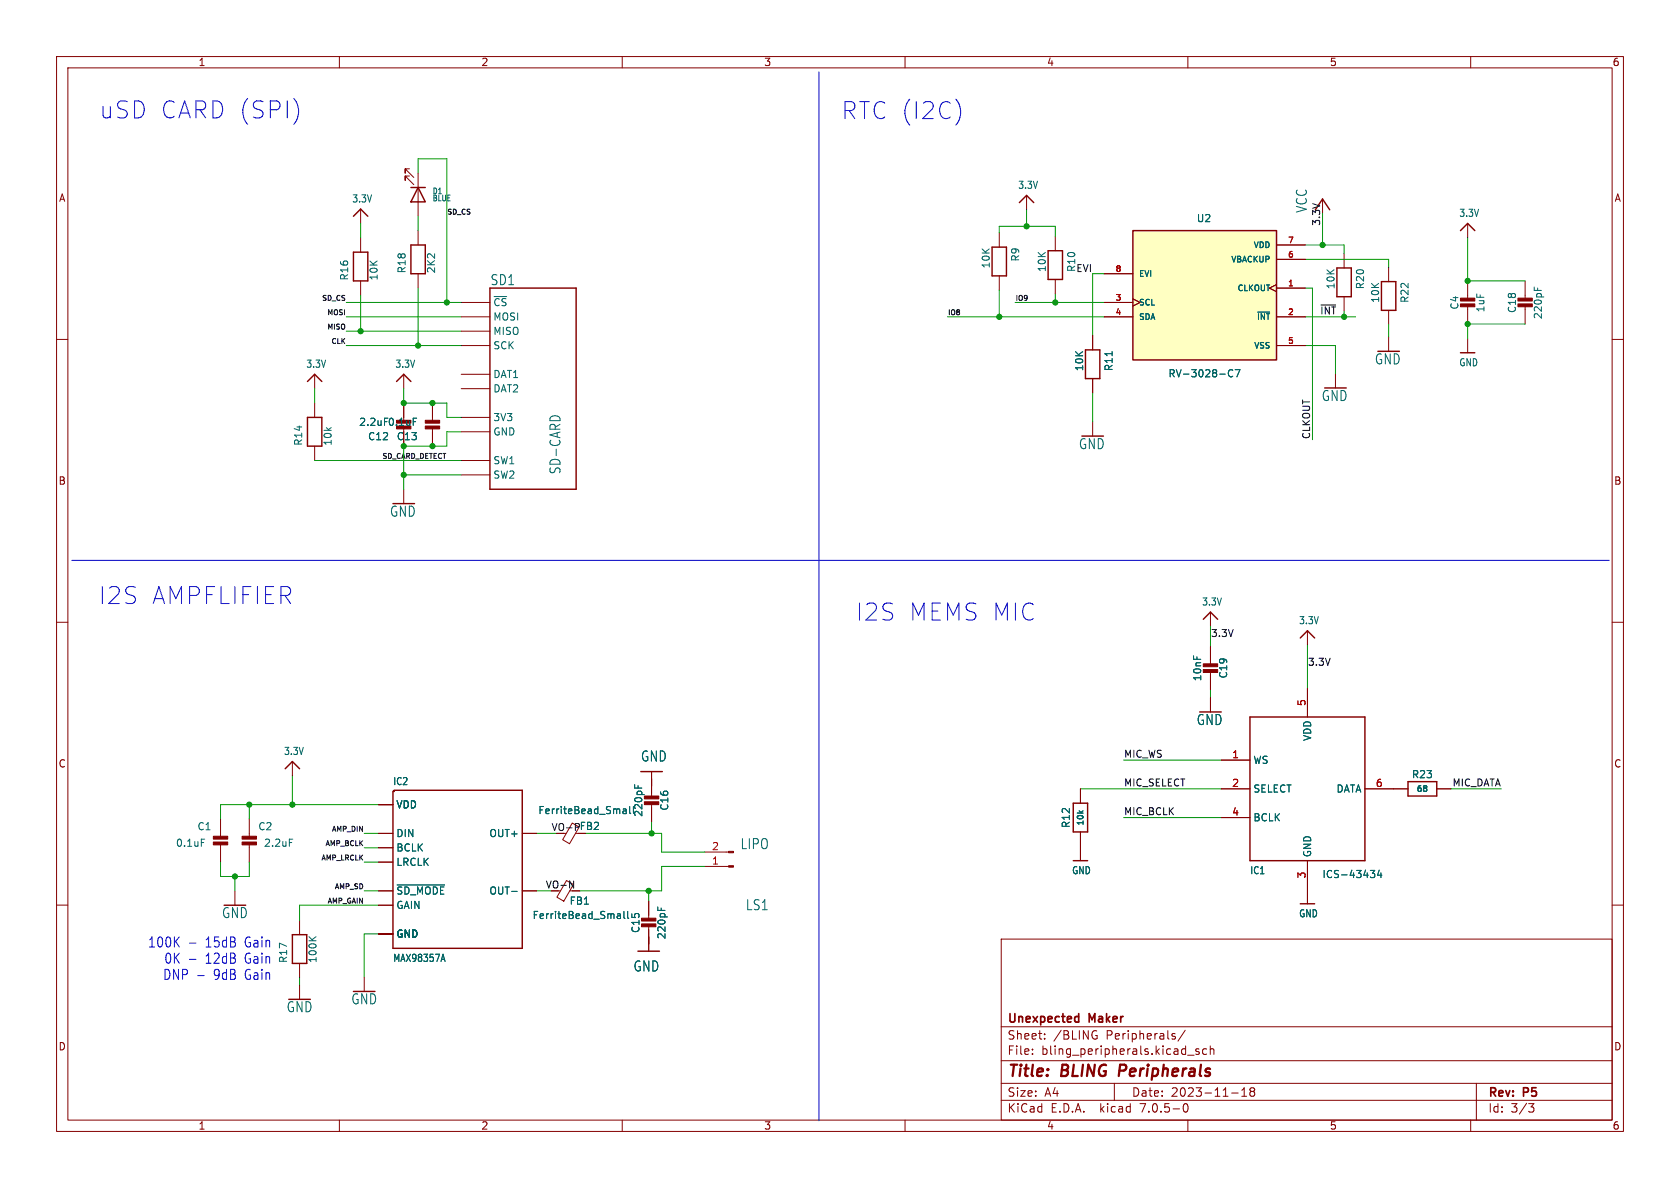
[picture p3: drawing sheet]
<svg xmlns="http://www.w3.org/2000/svg" width="297mm" height="210mm" viewBox="0 0 297 210" stroke-linecap="round" stroke-linejoin="round" font-family="sans-serif">
<g fill="none" stroke="#840000" stroke-width=".18">
<path d="M10 10h277v190h-277zM12 12h273v186h-273zM60 10v2M110 10v2M160 10v2M210 10v2M260 10v2M63.8 37v2.5M72.4 29.8h-.8v.8v-.8l1.6 1.6M72.4 31.1h-.8v.8v-.8l1.6 1.5M73.9 30.6v7.6M181.5 34.5v2.6"/>
<path d="M233.8 35.2v2.5M259.5 39.5v2.5M10 60h2M63.8 42v2.6M63.8 49.7v2.5M73.9 40.8v2.5M73.9 48.4v2.5M81.5 53.5h5.1M81.5 58.5h5.1M81.5 56h5.1M176.7 41.1v2.6M176.7 48.8v2.5"/>
<path d="M186.6 41.8v2.5M186.6 49.4v2.5M193.2 59.3v2.5M195.2 53.5h5.1M195.2 56h5.1M195.2 48.4h5.1M200.3 52.8l1.2 .7-1.2 .6M225.7 50.3l-1.3 .6 1.3 .7M225.7 56h5.1M225.7 50.9h5.1M225.7 45.8h5.1M225.7 43.3h5.1"/>
<path d="M237.6 44.8v2.6M237.6 52.5v2.5M245.5 47.2v2.6M245.5 54.9v2.5M245.5 59.6v2.5M259.5 49.7v3.3M259.5 54v3.3M259.5 59.8v2.6M269.6 49.7v3.3M269.6 54v3.3M285 60h2M55.6 66.2v2.5"/>
<path d="M55.6 71.2v2.6M55.6 78.9v2.5M71.4 66.2v2.5M71.4 71.2v2.6M71.4 75.6v3.3M76.5 71.2v3.3M76.5 75.6v3.3M81.5 66.2h5.1M81.5 68.7h5.1M81.5 76.3h5.1M81.5 61.1h5.1M81.5 73.8h5.1"/>
<path d="M193.2 66.9v2.6M193.2 74.5v2.6M225.7 61.1h5.1M236.1 66v2.6M71.4 86.5v2.5M81.5 81.4h5.1M81.5 83.9h5.1M10 110h2M214 108.2v2.5M214 114.3v3.3M214 118.6v3.3M231.1 111.5v2.5"/>
<path d="M285 110h2M51.7 134.6v2.6M115.2 136.4v4.6M191 139.4v2.6M214 123.3v2.6M215.9 139.4h5.1M215.9 134.4h5.1M231.1 121.7v5M241.3 139.4h7.6M254 139.4h2.5M10 160h2M39 144.8v3.3"/>
<path d="M39 149.1v3.3M41.5 157.5v2.5M44.1 144.8v3.3M44.1 149.1v3.3M66.9 147.3h2.6M66.9 157.5h2.6M66.9 152.4h2.6M66.9 149.9h2.6M66.9 142.2h2.6M92.3 147.3h2.6M92.3 157.5h2.6M100.2 155.7l1.2 .7-1.7 2.9-1.2-.7z"/>
<path d="M100.7 157.5h1.8M101.2 145.5l1.2 .7-1.7 2.9-1.2-.7zM114.7 159.3v3.3M115.2 142v3.3M124.6 150.6h4.2M124.6 153.2h4.2M191 147.1v5M215.9 144.5h5.1M231.1 152.1v7.7M285 160h2M53 162.7v2.5M53 170.3v2.5"/>
<path d="M53 174.1v2.6M64.4 172.7v2.6M66.9 165.1h2.6M66.9 160h2.6M114.7 163.6v4.5M177 166h108v32h-108zM60 198v2M110 198v2M160 198v2M177 194.5h108M177 191.5h108M177 187.5h108"/>
<path d="M177 181.5h108M182.5 186.3v.1M182.5 185.5v.1M184.7 183.6v.1M184.7 182.8v.1M193.5 182.2l.4 .1M193.7 183.1h.3v.5l-.5 .1M197 191.5v3M207.2 183.1l.5 .2 .1 .1-.1 .2-.4 .1M207.2 182.8h.5M209.3 195.2l.2-.1a.81 .81 0 0 1 .6 .6 .81 .81 0 0 1-.3 .8l-.1 .1a.81 .81 0 0 1-.4-1.4zM209.5 182.1l-1.3 2"/>
<path d="M210 186.5h1.1M210 198v2M212 185.5l-.4-.1-.2 .2 .1 .2 .5 .2v.3h-.6M213.3 185.5l-.4-.1-.3 .3v.4l.1 .2h.6M214 185.5l.2-.1 .3 .1 .1 .9M214 184.9v1.5M217.7 193.2h1.2M219.5 193.8h.9M219.5 192.7l.5-.4v1.5M221.2 192.9l-.2 .3v.3l.2 .3 .5-.1 .1-.2-.1-.4-.2-.2M221.2 192.9l-.2-.2 .2-.4 .5 .1 .1 .2-.3 .3M221.2 192.9h.3"/>
<path d="M260 198v2M261 191.5v6.5M270.2 195.1h1l-.5 .6 .4 .1 .1 .5-.3 .3h-.4"/>
</g>
<path d="M190.3 179.7l.4 .1M190.7 179.2v1.5M190.7 180.6l-.4 .1" fill="none" stroke="#840000" stroke-width=".3"/>
<g fill="none" stroke="#840000" stroke-width=".25">
<path d="M62.5 38.2l1.3-1.2 1.2 1.2M72.6 33.1h2.6M73.9 33.1l1.3 2.6h-2.6zM180.2 35.8l1.3-1.3 1.3 1.3M232.5 37.1l1.3-1.9 1.3 1.9M62.5 44.6h2.5v5.1h-2.5zM72.6 43.3h2.6v5.1h-2.6zM86.6 50.9h15.3v35.6h-15.3zM175.4 43.7h2.5v5.1h-2.5zM185.3 44.3h2.5v5.1h-2.5zM200.3 40.8h25.4v22.8h-25.4zM236.3 47.4h2.6v5.1h-2.6z"/>
<path d="M244.2 49.8h2.6v5.1h-2.6zM258.2 40.8l1.3-1.3 1.2 1.3M54.4 67.4l1.2-1.2 1.3 1.2M54.4 73.8h2.5v5.1h-2.5zM70.1 67.4l1.3-1.2 1.2 1.2M191.9 61.8h2.5v5.1h-2.5zM258.2 62.4h2.5M212.7 109.5l1.3-1.3 1.3 1.3M229.9 112.8l1.2-1.3 1.3 1.3M50.4 135.9l1.3-1.3 1.3 1.3M69.7 139.7h22.6v27.9h-22.8v-27.7M113.3 136.4h3.8"/>
<path d="M221 126.7h20.3v25.4h-20.3zM248.9 138.2h5.1v2.5h-5.1zM189.7 152.1h2.6M189.7 142h2.6v5.1h-2.6zM229.9 159.8h2.5M51.7 165.2h2.5v5.1h-2.5zM112.8 168.1h3.8"/>
</g>
<g fill="#840000" stroke="#840000" stroke-width=".18">
<path d="M69.5 139.8l.2-.1v.2h-.2z"/>
<path d="M113.4 163.3h2.6v.5h-2.6z"/>
<path d="M113.4 162.3h2.6v.5h-2.6z"/>
<path d="M258.2 53.7h2.5v.5h-2.5z"/>
<path d="M258.2 52.7h2.5v.5h-2.5z"/>
<path d="M268.4 53.7h2.5v.5h-2.5z"/>
<path d="M268.4 52.7h2.5v.5h-2.5z"/>
<path d="M128.8 150.5h.9v.2h-.9z"/>
<path d="M128.8 153h.9v.3h-.9z"/>
<path d="M42.8 148.8h2.5v.6h-2.5z"/>
<path d="M42.8 147.8h2.5v.5h-2.5z"/>
<path d="M37.7 148.8h2.6v.6h-2.6z"/>
<path d="M37.7 147.8h2.6v.5h-2.6z"/>
<path d="M75.2 74.3h2.5v.5h-2.5z"/>
<path d="M75.2 75.3h2.5v.5h-2.5z"/>
<path d="M212.7 117.3h2.6v.6h-2.6z"/>
<path d="M212.7 118.4h2.6v.5h-2.6z"/>
<path d="M113.9 140.7h2.6v.5h-2.6z"/>
<path d="M113.9 141.7h2.6v.5h-2.6z"/>
</g>
<g fill="none" stroke="#006464" stroke-width=".18">
<path d="M222.3 55.2h2.2M271.2 50.7v.6M73.1 73.9h.6M97.6 73.6h1M217.9 65.5a.6 .6 0 0 0-.8 .4 .6 .6 0 0 0 .6 .7l.2-.1M218.4 65.3h.8l-.5 1.3M112.2 138.7v.6M35.6 148.3h.6M51.2 148.3h.6M70.2 156.4h8.4M90.5 157.6h.9M110.2 143h.5v.8"/>
<path d="M110.2 143.8h.5M110.7 143.3l-.5 .1M111.3 142.6v1.1l.2 .1M242.3 153.9h.7l-.4 .5 .4 .1v.4l-.2 .2h-.4M243.8 153.8l-.3 .9h.8M244.1 154.3v.8M78.1 169.6h.5M78.3 168.7l.4 1.3M109.2 161.6h.4l.1 .8M109.2 162.3h.5M109.7 161.8l-.5 .2M110.3 161.1v1.1l.2 .2"/>
<path d="M111 161.1v1.1l.1 .2M116.3 160.3v.6"/>
</g>
<path d="M200.3 40.8h25.4v22.8h-25.4z" fill="#ffffc2" stroke="#ffffc2" stroke-width=".18"/>
<path d="M100.7 155.7l.7 1.3v-1.3" fill="none" stroke="#0f0f0f" stroke-width=".18"/>
<path d="M52.4 18a3.6 3.6 0 0 1 0 3.4M144.8 12.7v185.4M169.4 18.1a3.6 3.6 0 0 1 0 3.4M12.7 99.1h271.8" fill="none" stroke="#0000c2" stroke-width=".18"/>
<g fill="none" stroke="#009600" stroke-width=".18">
<path d="M63.8 39.5v2.5M73.9 30.6v-2.5h5.1v25.4M73.9 38.2v2.6M181.5 37.1v2.9M233.8 37.7v5.6M61.2 56h20.3M61.2 58.5h20.3M61.2 53.5h20.3M63.8 52.2v6.3M73.9 50.9v10.2M167.5 56h27.7M176.7 41.1v-1.1h9.9v1.8"/>
<path d="M176.7 51.3v4.7M179.5 53.5h15.7M186.6 51.9v1.6M195.2 48.4h-2v10.9M230.8 50.9h1.2v26.8M230.8 56h8.8M230.8 43.3h6.8v1.5M230.8 45.8h14.7v1.4M245.5 57.4v2.2M259.5 42v7.7h10.1M269.6 57.3h-10.1v2.5M55.6 68.7v2.5"/>
<path d="M61.2 61.1h20.3M71.4 68.7v2.5h7.6v2.6h2.5M81.5 76.3h-2.5v2.6h-7.6v7.6M193.2 69.5v5M230.8 61.1h5.3v4.9M55.6 81.4h25.9M71.4 83.9h10.1M214 110.7v3.6M231.1 114v7.7M51.7 137.2v5M115.2 137.7v1.2M191 139.4h24.9"/>
<path d="M198.6 134.4h17.3M214 121.9v1.4M256.5 139.4h8.9M39 152.4v2.5h5.1v-2.5M41.5 154.9v2.6M44.1 142.2v2.6M64.4 149.9h2.5M64.4 157.5h2.5M64.4 147.3h2.5M64.4 152.4h2.5M66.9 142.2h-27.9v2.6M94.9 157.5h2.5"/>
<path d="M94.9 147.3h3.5M103.5 147.3h13.5v3.3h7.6M114.7 157.5v1.8M115.2 145.3v2M124.6 153.2h-7.6v4.3h-14.5M198.6 144.5h17.3M53 172.8v1.3M66.9 160h-13.9v2.7M66.9 165.1h-2.5v7.6M114.7 165.6v1.3"/>
</g>
<g fill="#009600" stroke="#009600" stroke-width=".18">
<circle cx="41.5" cy="154.9" r=".46"/>
<circle cx="44.1" cy="142.2" r=".46"/>
<circle cx="51.7" cy="142.2" r=".46"/>
<circle cx="181.5" cy="40" r=".46"/>
<circle cx="259.5" cy="49.7" r=".46"/>
<circle cx="233.8" cy="43.3" r=".46"/>
<circle cx="114.7" cy="157.5" r=".46"/>
<circle cx="115.2" cy="147.3" r=".46"/>
<circle cx="71.4" cy="78.9" r=".46"/>
<circle cx="71.4" cy="83.9" r=".46"/>
<circle cx="76.5" cy="78.9" r=".46"/>
<circle cx="259.5" cy="57.3" r=".46"/>
<circle cx="186.6" cy="53.5" r=".46"/>
<circle cx="176.7" cy="56" r=".46"/>
<circle cx="63.8" cy="58.5" r=".46"/>
<circle cx="76.5" cy="71.2" r=".46"/>
<circle cx="71.4" cy="71.2" r=".46"/>
<circle cx="79" cy="53.5" r=".46"/>
<circle cx="73.9" cy="61.1" r=".46"/>
</g>
<g font-size="4.2" fill="#0000c2">
<text x="17.4" y="21.2">uSD CARD (SPI)</text>
<text x="148.6" y="21.3">RTC (I2C)</text>
<text x="17.3" y="107.1">I2S</text>
<text x="26.5" y="107.1">AMPFLIFIER</text>
<text x="151.1" y="110">I2S</text>
<text x="160.3" y="110">MEMS MIC</text>
</g>
<g font-size="2.8" fill="#840000">
<text x="178" y="190.8">Title:</text>
<text x="187.5" y="190.8">BLING</text>
<text x="198.2" y="190.8">Peripherals</text>
</g>
<g font-size="2.5" fill="#006464">
<text x="231.2" y="37.7" transform="rotate(-90 231.2 37.7)">VCC</text>
<text x="86.7" y="50.6">SD1</text>
<text x="243" y="64.6">GND</text>
<text x="233.6" y="71.1">GND</text>
<text x="99.3" y="83.9" transform="rotate(-90 99.3 83.9)">SD-CARD</text>
<text x="190.7" y="79.6">GND</text>
<text x="68.9" y="91.5">GND</text>
<text x="211.5" y="128.4">GND</text>
<text x="113.3" y="134.8">GND</text>
<text x="130.9" y="150.3">LIPO</text>
<text x="131.8" y="161.1">LS1</text>
<text x="39.2" y="162.5">GND</text>
<text x="111.9" y="171.9">GND</text>
<text x="50.6" y="179.1">GND</text>
<text x="62" y="177.7">GND</text>
</g>
<g font-size="2.5" fill="#0000c2">
<text x="26.2" y="167.6">100K</text>
<text x="33.2" y="167.6">-</text>
<text x="36.3" y="167.6">15dB</text>
<text x="43.3" y="167.6">Gain</text>
<text x="28.8" y="173.4">DNP -</text>
<text x="29.1" y="170.5">0K -</text>
<text x="36.3" y="170.5">12dB</text>
<text x="37.8" y="173.4">9dB</text>
<text x="43.3" y="170.5">Gain</text>
<text x="43.3" y="173.4">Gain</text>
</g>
<g font-size="2.1" fill="#840000">
<text x="178" y="183.9">Sheet:</text>
<text x="178" y="181.1">Unexpected</text>
<text x="186.2" y="183.9">/BLING</text>
<text x="192.5" y="181.1">Maker</text>
<text x="195.4" y="183.9">Peripherals/</text>
<text x="178" y="186.6">File:</text>
<text x="184" y="186.6">bling_peripherals.kicad_sch</text>
<text x="178" y="196.8">KiCad</text>
<text x="178" y="194">Size:</text>
<text x="184.6" y="194">A4</text>
<text x="185.7" y="196.8">E.D.A.</text>
<text x="194.4" y="196.8">kicad</text>
<text x="200" y="194">Date:</text>
<text x="201.5" y="196.8">7.0.5-0</text>
<text x="206.9" y="194">2023-11-18</text>
<text x="263" y="194.2">Rev:</text>
<text x="263" y="196.8">Id:</text>
<text x="267" y="196.8">3/3</text>
<text x="269.2" y="194.2">P5</text>
</g>
<g font-size="1.8" fill="#840000">
<text x="35" y="11.8">1</text>
<text x="85" y="11.8">2</text>
<text x="135" y="11.8">3</text>
<text x="185" y="11.8">4</text>
<text x="235" y="11.8">5</text>
<text x="285" y="11.8">6</text>
<text x="10.4" y="35.8">A</text>
<text x="285.4" y="35.8">A</text>
<text x="10.3" y="85.8">B</text>
<text x="285.3" y="85.8">B</text>
<text x="10.3" y="135.8">C</text>
<text x="285.3" y="135.8">C</text>
<text x="102.4" y="146.9">FB2</text>
<text x="10.3" y="185.8">D</text>
<text x="285.3" y="185.8">D</text>
<text x="35" y="199.8">1</text>
<text x="85" y="199.8">2</text>
<text x="135" y="199.8">3</text>
<text x="185" y="199.8">4</text>
<text x="235" y="199.8">5</text>
<text x="285" y="199.8">6</text>
</g>
<g font-size="1.8" fill="#006464">
<text x="62.2" y="36">3.3V</text>
<text x="179.9" y="33.5">3.3V</text>
<text x="211.5" y="39.4">U2</text>
<text x="257.9" y="38.5">3.3V</text>
<text x="175.1" y="47.5" transform="rotate(-90 175.1 47.5)">10K</text>
<text x="180.3" y="46.3" transform="rotate(-90 180.3 46.3)">R9</text>
<text x="61.7" y="49.6" transform="rotate(-90 61.7 49.6)">R16</text>
<text x="66.9" y="49.6" transform="rotate(-90 66.9 49.6)">10K</text>
<text x="71.9" y="48.4" transform="rotate(-90 71.9 48.4)">R18</text>
<text x="77.1" y="48.4" transform="rotate(-90 77.1 48.4)">2K2</text>
<text x="185" y="48.1" transform="rotate(-90 185 48.1)">10K</text>
<text x="190.3" y="48.1" transform="rotate(-90 190.3 48.1)">R10</text>
<text x="236.1" y="51.2" transform="rotate(-90 236.1 51.2)">10K</text>
<text x="241.3" y="51.2" transform="rotate(-90 241.3 51.2)">R20</text>
<text x="244" y="53.6" transform="rotate(-90 244 53.6)">10K</text>
<text x="249.2" y="53.6" transform="rotate(-90 249.2 53.6)">R22</text>
<text x="87.1" y="54.3">~{CS}</text>
<text x="87.1" y="59.4">MISO</text>
<text x="87.1" y="56.8">MOSI</text>
<text x="258" y="54.8" transform="rotate(-90 258 54.8)">C4</text>
<text x="262.6" y="55.3" transform="rotate(-90 262.6 55.3)">1uF</text>
<text x="268.2" y="55.4" transform="rotate(-90 268.2 55.4)">C18</text>
<text x="272.7" y="56.5" transform="rotate(-90 272.7 56.5)">220pF</text>
<text x="54.1" y="65.2">3.3V</text>
<text x="69.8" y="65.2">3.3V</text>
<text x="87.1" y="61.9">SCK</text>
<text x="191.7" y="65.7" transform="rotate(-90 191.7 65.7)">10K</text>
<text x="196.9" y="65.7" transform="rotate(-90 196.9 65.7)">R11</text>
<text x="257.9" y="64.9">GND</text>
<text x="87.1" y="67">DAT1</text>
<text x="87.1" y="69.5">DAT2</text>
<text x="206.5" y="66.9">RV-3028-C7</text>
<text x="63.4" y="75.4">2.2uF 0.1uF</text>
<text x="65" y="78">C12</text>
<text x="70.1" y="78">C13</text>
<text x="87.1" y="77.2">GND</text>
<text x="87.1" y="74.6">3V3</text>
<text x="53.6" y="78.9" transform="rotate(-90 53.6 78.9)">R14</text>
<text x="58.8" y="78.9" transform="rotate(-90 58.8 78.9)">10k</text>
<text x="87.1" y="82.2">SW1</text>
<text x="87.1" y="84.8">SW2</text>
<text x="212.4" y="107.2">3.3V</text>
<text x="229.6" y="110.5">3.3V</text>
<text x="217.1" y="120" transform="rotate(-90 217.1 120)">C19</text>
<text x="212.5" y="120.5" transform="rotate(-90 212.5 120.5)">10nF</text>
<text x="232" y="131" transform="rotate(-90 232 131)">VDD</text>
<text x="50.1" y="133.6">3.3V</text>
<text x="221.5" y="135.2">WS</text>
<text x="249.6" y="137.7">R23</text>
<text x="69.4" y="139">IC2</text>
<text x="70" y="143.1">VDD</text>
<text x="118.3" y="143.4" transform="rotate(-90 118.3 143.4)">C16</text>
<text x="221.5" y="140.3">SELECT</text>
<text x="236.3" y="140.3">DATA</text>
<text x="31.1" y="149.9">0.1uF</text>
<text x="34.9" y="146.9">C1</text>
<text x="45.6" y="146.9">C2</text>
<text x="46.6" y="149.9">2.2uF</text>
<text x="70" y="148.1">DIN</text>
<text x="86.5" y="148.1">OUT+</text>
<text x="95.1" y="144.1">FerriteBead_Small</text>
<text x="113.7" y="144.5" transform="rotate(-90 113.7 144.5)">220pF</text>
<text x="189.3" y="146.4" transform="rotate(-90 189.3 146.4)">R12</text>
<text x="221.5" y="145.4">BCLK</text>
<text x="70" y="153.2">LRCLK</text>
<text x="70" y="150.7">BCLK</text>
<text x="189.5" y="154.7">GND</text>
<text x="221" y="154.7">IC1</text>
<text x="232" y="151.6" transform="rotate(-90 232 151.6)">GND</text>
<text x="233.7" y="155.4">ICS-43434</text>
<text x="70" y="160.8">GAIN</text>
<text x="70" y="158.3">~{SD_MODE}</text>
<text x="86.5" y="158.3">OUT-</text>
<text x="100.6" y="160.1">FB1</text>
<text x="70" y="165.9">GND</text>
<text x="94.1" y="162.6">FerriteBead_Small</text>
<text x="113.2" y="165" transform="rotate(-90 113.2 165)">C15</text>
<text x="117.8" y="166.1" transform="rotate(-90 117.8 166.1)">220pF</text>
<text x="229.6" y="162.3">GND</text>
<text x="50.9" y="170.3" transform="rotate(-90 50.9 170.3)">R17</text>
<text x="56.1" y="170.3" transform="rotate(-90 56.1 170.3)">100K</text>
<text x="69.4" y="170.2">MAX98357A</text>
</g>
<g font-size="1.8" fill="#a90000">
<text x="230.9" y="124.9" transform="rotate(-90 230.9 124.9)">5</text>
<text x="217.8" y="134.1">1</text>
<text x="217.8" y="139.2">2</text>
<text x="243.2" y="139.2">6</text>
<text x="217.8" y="144.3">4</text>
<text x="125.8" y="152.9">1</text>
<text x="125.8" y="150.4">2</text>
<text x="230.9" y="155.4" transform="rotate(-90 230.9 155.4)">3</text>
</g>
<g font-size="1.7" fill="#0f0f0f">
<text x="233.5" y="40" transform="rotate(-90 233.5 40)">3.3V</text>
<text x="190.2" y="48.2">EVI</text>
<text x="231.7" y="77.7" transform="rotate(-90 231.7 77.7)">CLKOUT</text>
<text x="214" y="112.7">3.3V</text>
<text x="231.1" y="117.8">3.3V</text>
<text x="198.6" y="134">MIC_WS</text>
<text x="198.6" y="139.1">MIC_SELECT</text>
<text x="256.8" y="139.1">MIC_DATA</text>
<text x="198.6" y="144.2">MIC_BCLK</text>
</g>
<text font-size="1.7" fill="#009600" x="233.4" y="55.7">~{INT}</text>
<g font-size="1.7" fill="#840000">
<text x="97.4" y="147">VO-P FB2</text>
<text x="96.4" y="157.1">VO-N</text>
</g>
<g font-size="1.4" fill="#006464">
<text x="76.4" y="34.5">D1</text>
<text x="76.4" y="35.7">BLUE</text>
<text x="217.6" y="46.5">VBACKUP</text>
<text x="221.6" y="44">VDD</text>
<text x="201.3" y="49.1">EVI</text>
<text x="218.7" y="51.6">CLKOUT</text>
<text x="201.3" y="54.2">SCL</text>
<text x="201.3" y="56.7">SDA</text>
<text x="222.2" y="56.7">~{INT}</text>
<text x="221.7" y="61.8">VSS</text>
<text x="250.3" y="140.2">68</text>
<text x="191.8" y="146.1" transform="rotate(-90 191.8 146.1)">10k</text>
</g>
<g font-size="1.4" fill="#a90000">
<text x="227.6" y="45.6">6</text>
<text x="227.6" y="43.1">7</text>
<text x="197.2" y="53.2">3</text>
<text x="197.2" y="48.1">8</text>
<text x="227.6" y="50.7">1</text>
<text x="197.2" y="55.8">4</text>
<text x="227.6" y="55.8">2</text>
<text x="227.6" y="60.8">5</text>
</g>
<g font-size="1.2" fill="#0f0f0f">
<text x="79" y="38">SD_CS</text>
<text x="56.9" y="53.2">SD_CS</text>
<text x="179.5" y="53.2">IO9</text>
<text x="57.8" y="55.8">MOSI</text>
<text x="57.8" y="58.3">MISO</text>
<text x="167.5" y="55.8">IO8</text>
<text x="58.5" y="60.8">CLK</text>
<text x="67.5" y="81.2">SD_CARD_DETECT</text>
<text x="57.5" y="149.6">AMP_BCLK</text>
<text x="58.6" y="147.1">AMP_DIN</text>
<text x="56.7" y="152.2">AMP_LRCLK</text>
<text x="57.8" y="159.8">AMP_GAIN</text>
<text x="59.1" y="157.2">AMP_SD</text>
</g>
</svg>
